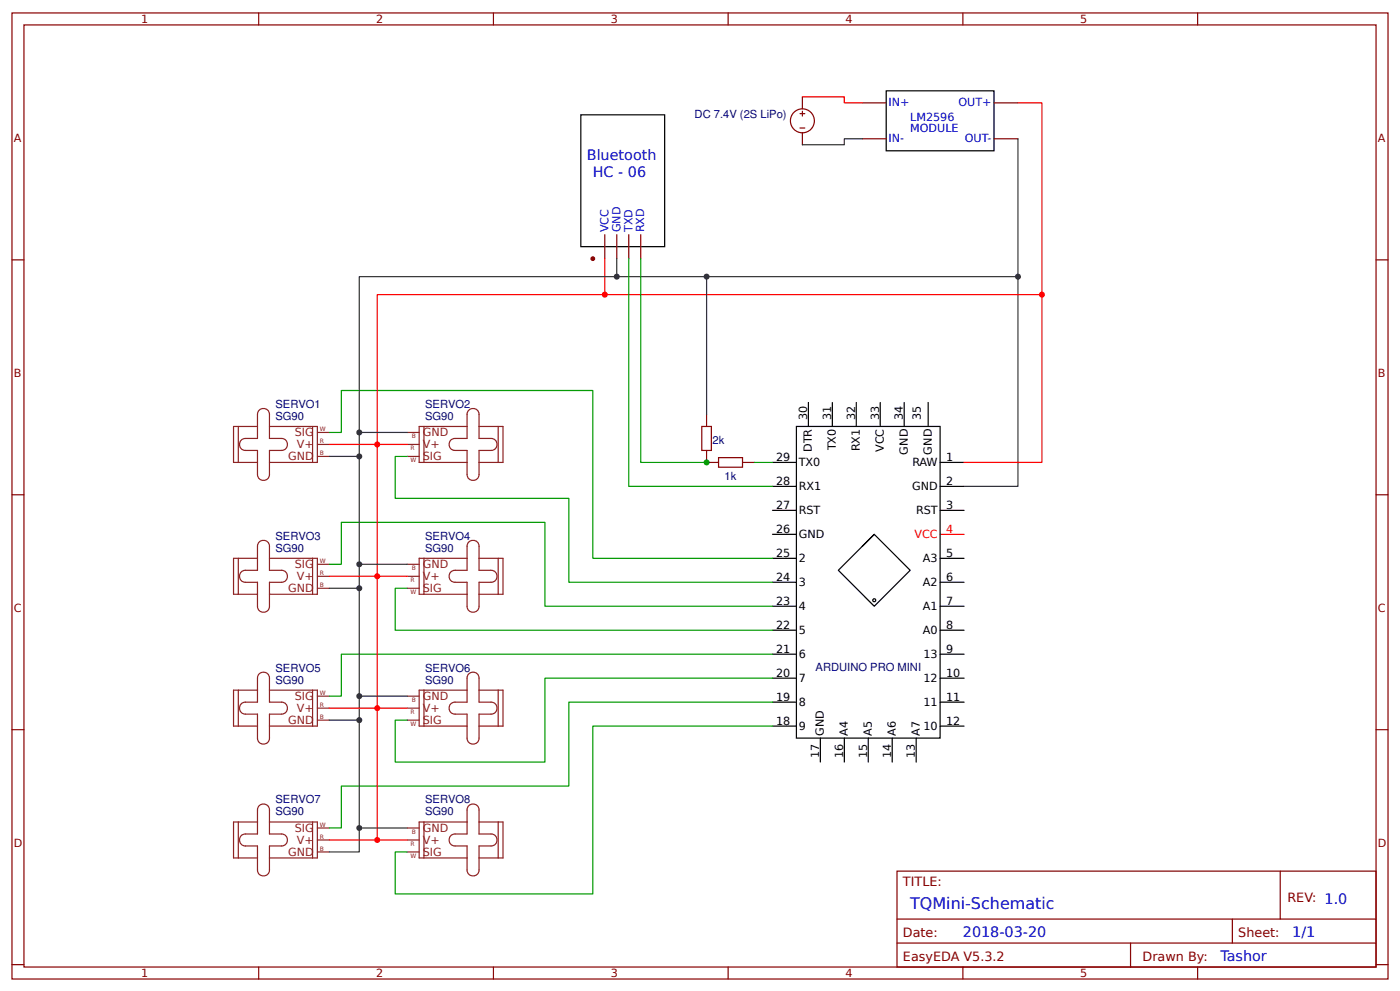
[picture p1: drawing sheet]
<svg xmlns="http://www.w3.org/2000/svg" width="309mm" height="219mm" viewBox="0 0 309 219" stroke-linecap="round" stroke-linejoin="round" font-family="sans-serif">
<g fill="none" stroke="#800" stroke-width=".26">
<path d="M2.6 2.9h304.1v213.2h-304.1zM5.3 5.5h298.7v208h-298.7zM57.1 2.9v2.6M109 2.9v2.6M160.9 2.9v2.6M212.7 2.9v2.6M264.6 2.9v2.6M176.7 25.1h1.1M176.7 28.3h1.1M177.3 21.4v2.6M177.3 24.6v1M177.3 29.3v2.7"/>
<path d="M190.5 22.7h5.3M190.5 30.6h5.3M219.6 22.7h5.3M219.6 30.6h5.3M2.6 57.4h2.7M133.6 51.8v5.3M136.3 51.8v5.3M138.9 51.8v5.3M141.6 51.8v5.3M304 57.4h2.7M2.6 109.2h2.7M304 109.2h2.7"/>
<path d="M2.6 161.1h2.7M304 161.1h2.7M198.2 192.3h105.8v21.2h-105.8zM282.8 192.3v10.6M2.6 212.9h2.7M57.1 213.5v2.6M109 213.5v2.6M160.9 213.5v2.6M198.2 202.9h105.8M198.2 208.2h105.8M212.7 213.5v2.6M249.8 208.2v5.3"/>
<path d="M264.6 213.5v2.6M272.3 202.9v5.3M304 212.9h2.7"/>
<circle cx="177.3" cy="26.7" r="2.65"/>
</g>
<g fill="none" stroke="#000" stroke-width=".26">
<path d="M128.3 25.3h18.5v29.2h-18.5zM195.8 20.1h23.8v13.2h-23.8zM175.9 94.1h31.8v68.8h-31.8zM178.6 88.8v5.3M183.9 88.8v5.3M189.2 88.8v5.3M194.5 88.8v5.3M199.8 88.8v5.3M205.1 88.8v5.3M170.7 102.1h5.2M170.7 107.4h5.2M170.7 112.7h5.2"/>
<path d="M170.7 118h5.2M193.1 118l-7.9 7.9 7.9 7.9 8-7.9-8-7.9-2.6 2.6M207.7 102.1h5.3M207.7 107.4h5.3M207.7 112.7h5.3M170.7 123.2h5.2M170.7 128.5h5.2M170.7 133.8h5.2M170.7 139.1h5.2M207.7 123.2h5.3M207.7 128.5h5.3M207.7 133.8h5.3"/>
<path d="M207.7 139.1h5.3M170.7 144.4h5.2M170.7 149.7h5.2M170.7 155h5.2M207.7 144.4h5.3M207.7 149.7h5.3M207.7 155h5.3M170.7 160.3h5.2M181.2 162.9v5.3M186.5 162.9v5.3M191.8 162.9v5.3M197.1 162.9v5.3"/>
<path d="M202.4 162.9v5.3M207.7 160.3h5.3"/>
<circle cx="193.1" cy="132.5" r=".33"/>
</g>
<path d="M177.3 21.4h9.2v1.3h4M224.9 22.7h5.3v42.3h-96.6v-7.9M207.7 118h5.3" fill="none" stroke="#f00" stroke-width=".26"/>
<circle cx="131" cy="57.1" r=".4" fill="#800" stroke="#800" stroke-width=".26"/>
<path d="M190.5 30.6h-4v1.4h-9.2M224.9 30.6v76.8h-11.9M136.3 57.1v4h88.6" fill="none" stroke="#333" stroke-width=".26"/>
<circle cx="224.9" cy="61.1" r=".66" fill="#333"/>
<path d="M230.2 65v37.1h-17.2" fill="none" stroke="#f00" stroke-width=".26"/>
<circle cx="230.2" cy="65" r=".66" fill="#f00"/>
<path d="M155 94.1h2.2v5.3h-2.2zM158.7 101h5.3v2.1h-5.3z" fill="none" stroke="#a00000" stroke-width=".26"/>
<path d="M156.1 99.4v2.7h2.6M156.1 91.5v2.6M164 102.1h2.7" fill="none" stroke="#800" stroke-width=".26"/>
<path d="M141.6 57.1v45h14.5M166.7 102.1h4" fill="none" stroke="#090" stroke-width=".26"/>
<circle cx="156.1" cy="102.1" r=".66" fill="#090"/>
<path d="M156.1 61.1v30.4" fill="none" stroke="#333" stroke-width=".26"/>
<circle cx="156.1" cy="61.1" r=".66" fill="#333"/>
<path d="M138.9 57.1v50.3h31.8M72.8 95.5h2.6v-9.3h55.6v37h39.7M90 100.8h-2.7v9.2h38.4v18.5h45M72.8 124.6h2.6v-9.3h45v18.5h50.3M90 129.9h-2.7v9.2h83.4M170.7 144.4h-95.3v9.3h-2.6M170.7 149.7h-50.3v18.5h-33.1v-9.2h2.7M170.7 155h-45v18.5h-50.3v9.3h-2.6M170.7 160.3h-39.7v37h-43.7v-9.2h2.7" fill="none" stroke="#090" stroke-width=".26"/>
<g fill="none" stroke="#8d2323" stroke-width=".26">
<path d="M52.7 94.1v8M56.9 94.1h-5.3v8h5.3M57.3 90.5a1.34 1.34 0 0 1 1.4-.2 1.34 1.34 0 0 1 .8 1.2v5.3h2.7a1.32 1.32 0 0 1 1.3 1.3 1.32 1.32 0 0 1-1.3 1.3h-2.7v5.3a1.32 1.32 0 0 1-1.3 1.3 1.32 1.32 0 0 1-1.3-1.3v-5.3h-2.7a1.32 1.32 0 0 1-1.3-1.3 1.32 1.32 0 0 1 1.3-1.3h2.7v-5.3l.1-.6zM59.5 94.1h10.6v8h-10.6M69.1 94.1v8M70.1 95.5h2.7M70.1 98.1h2.7M90 95.5h2.6M90 98.1h2.6M93.7 94.1v8M103.2 94.1h-10.6v8h10.6M103.6 90.5a1.34 1.34 0 0 1 1.4-.2 1.34 1.34 0 0 1 .8 1.2v5.3h2.7a1.32 1.32 0 0 1 1.3 1.3 1.32 1.32 0 0 1-1.3 1.3h-2.7v5.3a1.32 1.32 0 0 1-1.3 1.3 1.32 1.32 0 0 1-1.3-1.3v-5.3h-2.7a1.32 1.32 0 0 1-1.3-1.3 1.32 1.32 0 0 1 1.3-1.3h2.7v-5.3l.1-.6z"/>
<path d="M105.8 94.1h5.3v8h-5.3M110.1 94.1v8M57.3 119.6a1.34 1.34 0 0 1 1.4-.2 1.34 1.34 0 0 1 .8 1.2v5.3h2.7a1.32 1.32 0 0 1 1.3 1.3 1.32 1.32 0 0 1-1.3 1.3h-2.7v5.3a1.32 1.32 0 0 1-1.3 1.3 1.32 1.32 0 0 1-1.3-1.3v-5.3h-2.7a1.32 1.32 0 0 1-1.3-1.3 1.32 1.32 0 0 1 1.3-1.3h2.7v-5.3l.1-.6zM70.1 100.8h2.7M90 100.8h2.6M103.6 119.6a1.34 1.34 0 0 1 1.4-.2 1.34 1.34 0 0 1 .8 1.2v5.3h2.7a1.32 1.32 0 0 1 1.3 1.3 1.32 1.32 0 0 1-1.3 1.3h-2.7v5.3a1.32 1.32 0 0 1-1.3 1.3 1.32 1.32 0 0 1-1.3-1.3v-5.3h-2.7a1.32 1.32 0 0 1-1.3-1.3 1.32 1.32 0 0 1 1.3-1.3h2.7v-5.3l.1-.6zM52.7 123.2v8M56.9 123.2h-5.3v8h5.3M59.5 123.2h10.6v8h-10.6M69.1 123.2v8M70.1 124.6h2.7M70.1 127.2h2.7"/>
<path d="M70.1 129.9h2.7M90 124.6h2.6M90 127.2h2.6M90 129.9h2.6M93.7 123.2v8M103.2 123.2h-10.6v8h10.6M105.8 123.2h5.3v8h-5.3M110.1 123.2v8M52.7 152.3v8M56.9 152.3h-5.3v8h5.3M57.3 148.7a1.34 1.34 0 0 1 1.4-.2 1.34 1.34 0 0 1 .8 1.2v5.3h2.7a1.32 1.32 0 0 1 1.3 1.3 1.32 1.32 0 0 1-1.3 1.3h-2.7v5.3a1.32 1.32 0 0 1-1.3 1.4 1.32 1.32 0 0 1-1.3-1.4v-5.3h-2.7a1.32 1.32 0 0 1-1.3-1.3 1.32 1.32 0 0 1 1.3-1.3h2.7v-5.3l.1-.6zM59.5 152.3h10.6v8h-10.6"/>
<path d="M69.1 152.3v8M70.1 153.7h2.7M70.1 156.3h2.7M70.1 159h2.7M90 153.7h2.6M90 156.3h2.6M90 159h2.6M93.7 152.3v8M103.2 152.3h-10.6v8h10.6M103.6 148.7a1.34 1.34 0 0 1 1.4-.2 1.34 1.34 0 0 1 .8 1.2v5.3h2.7a1.32 1.32 0 0 1 1.3 1.3 1.32 1.32 0 0 1-1.3 1.3h-2.7v5.3a1.32 1.32 0 0 1-1.3 1.4 1.32 1.32 0 0 1-1.3-1.4v-5.3h-2.7a1.32 1.32 0 0 1-1.3-1.3 1.32 1.32 0 0 1 1.3-1.3h2.7v-5.3l.1-.6zM105.8 152.3h5.3v8h-5.3M110.1 152.3v8"/>
<path d="M57.3 177.8a1.34 1.34 0 0 1 1.4-.2 1.34 1.34 0 0 1 .8 1.2v5.3h2.7a1.32 1.32 0 0 1 1.3 1.3 1.32 1.32 0 0 1-1.3 1.3h-2.7v5.3a1.32 1.32 0 0 1-1.3 1.4 1.32 1.32 0 0 1-1.3-1.4v-5.3h-2.7a1.32 1.32 0 0 1-1.3-1.3 1.32 1.32 0 0 1 1.3-1.3h2.7v-5.3l.1-.6zM103.6 177.8a1.34 1.34 0 0 1 1.4-.2 1.34 1.34 0 0 1 .8 1.2v5.3h2.7a1.32 1.32 0 0 1 1.3 1.3 1.32 1.32 0 0 1-1.3 1.3h-2.7v5.3a1.32 1.32 0 0 1-1.3 1.4 1.32 1.32 0 0 1-1.3-1.4v-5.3h-2.7a1.32 1.32 0 0 1-1.3-1.3 1.32 1.32 0 0 1 1.3-1.3h2.7v-5.3l.1-.6zM52.7 181.5v7.9M56.9 181.5h-5.3v7.9h5.3M59.5 181.5h10.6v7.9h-10.6M69.1 181.5v7.9M70.1 182.8h2.7M70.1 185.4h2.7M70.1 188.1h2.7M90 182.8h2.6M90 185.4h2.6M90 188.1h2.6"/>
<path d="M93.7 181.5v7.9M103.2 181.5h-10.6v7.9h10.6M105.8 181.5h5.3v7.9h-5.3M110.1 181.5v7.9"/>
</g>
<path d="M136.3 61.1h-56.9v127h-6.6" fill="none" stroke="#333" stroke-width=".26"/>
<circle cx="136.3" cy="61.1" r=".66" fill="#333"/>
<path d="M133.6 65h-50.3v120.4h6.7" fill="none" stroke="#f00" stroke-width=".26"/>
<circle cx="133.6" cy="65" r=".66" fill="#f00"/>
<path d="M72.8 185.4h10.5" fill="none" stroke="#f00" stroke-width=".26"/>
<circle cx="83.3" cy="185.4" r=".66" fill="#f00"/>
<path d="M72.8 156.3h10.5" fill="none" stroke="#f00" stroke-width=".26"/>
<circle cx="83.3" cy="156.3" r=".66" fill="#f00"/>
<path d="M72.8 127.2h10.5M83.3 156.3h6.7" fill="none" stroke="#f00" stroke-width=".26"/>
<circle cx="83.3" cy="127.2" r=".66" fill="#f00"/>
<path d="M72.8 98.1h10.5M83.3 127.2h6.7" fill="none" stroke="#f00" stroke-width=".26"/>
<circle cx="83.3" cy="98.1" r=".66" fill="#f00"/>
<path d="M83.3 98.1h6.7" fill="none" stroke="#f00" stroke-width=".26"/>
<path d="M72.8 100.8h6.6" fill="none" stroke="#333" stroke-width=".26"/>
<circle cx="79.4" cy="100.8" r=".66" fill="#333"/>
<path d="M79.4 95.5h10.6" fill="none" stroke="#333" stroke-width=".26"/>
<circle cx="79.4" cy="95.5" r=".66" fill="#333"/>
<path d="M79.4 124.6h10.6" fill="none" stroke="#333" stroke-width=".26"/>
<circle cx="79.4" cy="124.6" r=".66" fill="#333"/>
<path d="M72.8 129.9h6.6" fill="none" stroke="#333" stroke-width=".26"/>
<circle cx="79.4" cy="129.9" r=".66" fill="#333"/>
<path d="M72.8 159h6.6" fill="none" stroke="#333" stroke-width=".26"/>
<circle cx="79.4" cy="159" r=".66" fill="#333"/>
<path d="M79.4 153.7h10.6" fill="none" stroke="#333" stroke-width=".26"/>
<circle cx="79.4" cy="153.7" r=".66" fill="#333"/>
<path d="M79.4 182.8h10.6" fill="none" stroke="#333" stroke-width=".26"/>
<circle cx="79.4" cy="182.8" r=".66" fill="#333"/>
<text font-size="3.5" fill="#00f" x="201.1" y="200.8">TQMini-Schematic</text>
<g font-size="3.2" fill="#00f">
<text x="129.6" y="35.4">Bluetooth</text>
<text x="131" y="39.1">HC - 06</text>
<text x="212.7" y="206.9">2018-03-20</text>
<text x="285.5" y="206.9">1/1</text>
<text x="269.6" y="212.1">Tashor</text>
</g>
<g font-size="2.8" fill="#800">
<text x="199.5" y="195.5">TITLE:</text>
<text x="284.4" y="199.2">REV: 1.0</text>
<text x="199.5" y="206.9">Date:</text>
<text x="273.6" y="206.9">Sheet:</text>
<text x="199.5" y="212.1">EasyEDA V5.3.2</text>
<text x="252.4" y="212.1">Drawn By:</text>
</g>
<g font-size="2.5" fill="#800">
<text x="31.2" y="5.1">1</text>
<text x="83.1" y="5.1">2</text>
<text x="134.9" y="5.1">3</text>
<text x="186.8" y="5.1">4</text>
<text x="238.7" y="5.1">5</text>
<text x="3" y="31.4">A</text>
<text x="304.4" y="31.4">A</text>
<text x="3" y="83.3">B</text>
<text x="304.4" y="83.3">B</text>
<text x="3" y="135.1">C</text>
<text x="304.4" y="135.1">C</text>
<text x="3" y="187">D</text>
<text x="304.4" y="187">D</text>
<text x="31.2" y="215.7">1</text>
<text x="83.1" y="215.7">2</text>
<text x="134.9" y="215.7">3</text>
<text x="186.8" y="215.7">4</text>
<text x="238.7" y="215.7">5</text>
</g>
<g font-size="2.5" fill="#00f">
<text x="196.3" y="23.5">IN+</text>
<text x="211.7" y="23.5">OUT+</text>
<text x="201.1" y="26.7">LM2596</text>
<text x="201.1" y="29.1">MODULE</text>
<text x="196.3" y="31.4">IN-</text>
<text x="213.1" y="31.4">OUT-</text>
<text x="134.4" y="51.3" transform="rotate(-90 134.4 51.3)">VCC</text>
<text x="137.1" y="51.3" transform="rotate(-90 137.1 51.3)">GND</text>
<text x="139.7" y="51.3" transform="rotate(-90 139.7 51.3)">TXD</text>
<text x="142.3" y="51.3" transform="rotate(-90 142.3 51.3)">RXD</text>
</g>
<g font-size="2.5" fill="#000080">
<text x="153.5" y="26.1">DC 7.4V (2S LiPo)</text>
<text x="60.9" y="92.7">SG90</text>
<text x="60.9" y="90">SERVO1</text>
<text x="93.9" y="92.7">SG90</text>
<text x="93.9" y="90.1">SERVO2</text>
<text x="157.4" y="98">2k</text>
<text x="160.1" y="105.9">1k</text>
<text x="60.9" y="119.1">SERVO3</text>
<text x="93.9" y="119.1">SERVO4</text>
<text x="60.9" y="121.8">SG90</text>
<text x="93.9" y="121.8">SG90</text>
<text x="60.9" y="148.2">SERVO5</text>
<text x="93.9" y="148.2">SERVO6</text>
<text x="180.2" y="148.1">ARDUINO PRO MINI</text>
<text x="60.9" y="150.9">SG90</text>
<text x="93.9" y="150.9">SG90</text>
<text x="60.9" y="180">SG90</text>
<text x="60.9" y="177.4">SERVO7</text>
<text x="93.9" y="180">SG90</text>
<text x="93.9" y="177.4">SERVO8</text>
</g>
<g font-size="2.5">
<text x="178.3" y="92.8" transform="rotate(-90 178.3 92.8)">30</text>
<text x="183.6" y="92.8" transform="rotate(-90 183.6 92.8)">31</text>
<text x="188.9" y="92.8" transform="rotate(-90 188.9 92.8)">32</text>
<text x="194.2" y="92.8" transform="rotate(-90 194.2 92.8)">33</text>
<text x="199.5" y="92.8" transform="rotate(-90 199.5 92.8)">34</text>
<text x="203.5" y="92.8" transform="rotate(-90 203.5 92.8)">35</text>
<text x="171.5" y="101.8">29</text>
<text x="179.4" y="99.8" transform="rotate(-90 179.4 99.8)">DTR</text>
<text x="184.7" y="99.4" transform="rotate(-90 184.7 99.4)">TX0</text>
<text x="190" y="99.7" transform="rotate(-90 190 99.7)">RX1</text>
<text x="195.3" y="99.8" transform="rotate(-90 195.3 99.8)">VCC</text>
<text x="200.6" y="100.3" transform="rotate(-90 200.6 100.3)">GND</text>
<text x="205.8" y="100.3" transform="rotate(-90 205.8 100.3)">GND</text>
<text x="209" y="101.8">1</text>
<text x="171.5" y="107.1">28</text>
<text x="176.5" y="102.9">TX0</text>
<text x="201.6" y="102.9">RAW</text>
<text x="209" y="107.1">2</text>
<text x="171.5" y="112.4">27</text>
<text x="176.5" y="113.5">RST</text>
<text x="176.5" y="108.2">RX1</text>
<text x="201.5" y="108.2">GND</text>
<text x="202.4" y="113.5">RST</text>
<text x="209" y="112.4">3</text>
<text x="171.5" y="117.7">26</text>
<text x="176.5" y="118.7">GND</text>
<text x="171.5" y="123">25</text>
<text x="176.5" y="124">2</text>
<text x="203.9" y="124">A3</text>
<text x="209" y="123">5</text>
<text x="171.5" y="128.3">24</text>
<text x="176.5" y="129.3">3</text>
<text x="203.9" y="129.3">A2</text>
<text x="209" y="128.3">6</text>
<text x="171.5" y="133.6">23</text>
<text x="176.5" y="134.6">4</text>
<text x="203.9" y="134.6">A1</text>
<text x="209" y="133.6">7</text>
<text x="171.5" y="138.9">22</text>
<text x="176.5" y="139.9">5</text>
<text x="203.9" y="139.9">A0</text>
<text x="209" y="138.9">8</text>
<text x="171.5" y="149.4">20</text>
<text x="171.5" y="144.1">21</text>
<text x="176.5" y="145.2">6</text>
<text x="204" y="145.2">13</text>
<text x="209" y="144.1">9</text>
<text x="209" y="149.4">10</text>
<text x="171.5" y="154.7">19</text>
<text x="176.5" y="155.8">8</text>
<text x="176.5" y="150.5">7</text>
<text x="204" y="150.5">12</text>
<text x="204" y="155.8">11</text>
<text x="209" y="154.7">11</text>
<text x="171.5" y="160">18</text>
<text x="176.5" y="161.1">9</text>
<text x="204" y="161.1">10</text>
<text x="209" y="160">12</text>
<text x="181" y="167.4" transform="rotate(-90 181 167.4)">17</text>
<text x="182" y="162.4" transform="rotate(-90 182 162.4)">GND</text>
<text x="186.3" y="167.4" transform="rotate(-90 186.3 167.4)">16</text>
<text x="187.3" y="162.4" transform="rotate(-90 187.3 162.4)">A4</text>
<text x="191.6" y="167.4" transform="rotate(-90 191.6 167.4)">15</text>
<text x="192.6" y="162.4" transform="rotate(-90 192.6 162.4)">A5</text>
<text x="196.8" y="167.4" transform="rotate(-90 196.8 167.4)">14</text>
<text x="197.9" y="162.4" transform="rotate(-90 197.9 162.4)">A6</text>
<text x="202.1" y="167.4" transform="rotate(-90 202.1 167.4)">13</text>
<text x="203.2" y="162.4" transform="rotate(-90 203.2 162.4)">A7</text>
</g>
<g font-size="2.5" fill="#8d2323">
<text x="63.7" y="101.5">GND</text>
<text x="65.1" y="96.3">SIG</text>
<text x="65.6" y="98.9">V+</text>
<text x="93.4" y="101.5">SIG</text>
<text x="93.4" y="98.9">V+</text>
<text x="93.4" y="96.3">GND</text>
<text x="65.1" y="125.4">SIG</text>
<text x="93.4" y="125.4">GND</text>
<text x="63.7" y="130.7">GND</text>
<text x="65.6" y="128">V+</text>
<text x="93.4" y="130.7">SIG</text>
<text x="93.4" y="128">V+</text>
<text x="65.1" y="154.5">SIG</text>
<text x="93.4" y="154.5">GND</text>
<text x="63.7" y="159.8">GND</text>
<text x="65.6" y="157.1">V+</text>
<text x="93.4" y="159.8">SIG</text>
<text x="93.4" y="157.1">V+</text>
<text x="65.1" y="183.6">SIG</text>
<text x="93.4" y="183.6">GND</text>
<text x="63.7" y="188.9">GND</text>
<text x="65.6" y="186.2">V+</text>
<text x="93.4" y="188.9">SIG</text>
<text x="93.4" y="186.2">V+</text>
</g>
<g font-size="2.5" fill="#f00">
<text x="202" y="118.7">VCC</text>
<text x="209" y="117.7">4</text>
</g>
<g font-size="1.3" fill="#8d2323">
<text x="70.6" y="95.2">W</text>
<text x="70.6" y="97.8">R</text>
<text x="70.6" y="100.5">B</text>
<text x="90.7" y="99.4">R</text>
<text x="91" y="96.8">B</text>
<text x="90.7" y="102.1">W</text>
<text x="70.6" y="124.3">W</text>
<text x="91" y="125.9">B</text>
<text x="70.6" y="126.9">R</text>
<text x="70.6" y="129.6">B</text>
<text x="90.7" y="128.5">R</text>
<text x="90.7" y="131.2">W</text>
<text x="70.6" y="153.4">W</text>
<text x="91" y="155">B</text>
<text x="70.6" y="156.1">R</text>
<text x="70.6" y="158.7">B</text>
<text x="90.7" y="157.6">R</text>
<text x="90.7" y="160.3">W</text>
<text x="70.6" y="182.5">W</text>
<text x="70.6" y="185.2">R</text>
<text x="91" y="184.1">B</text>
<text x="70.6" y="187.8">B</text>
<text x="90.7" y="186.8">R</text>
<text x="90.7" y="189.4">W</text>
</g>
</svg>
